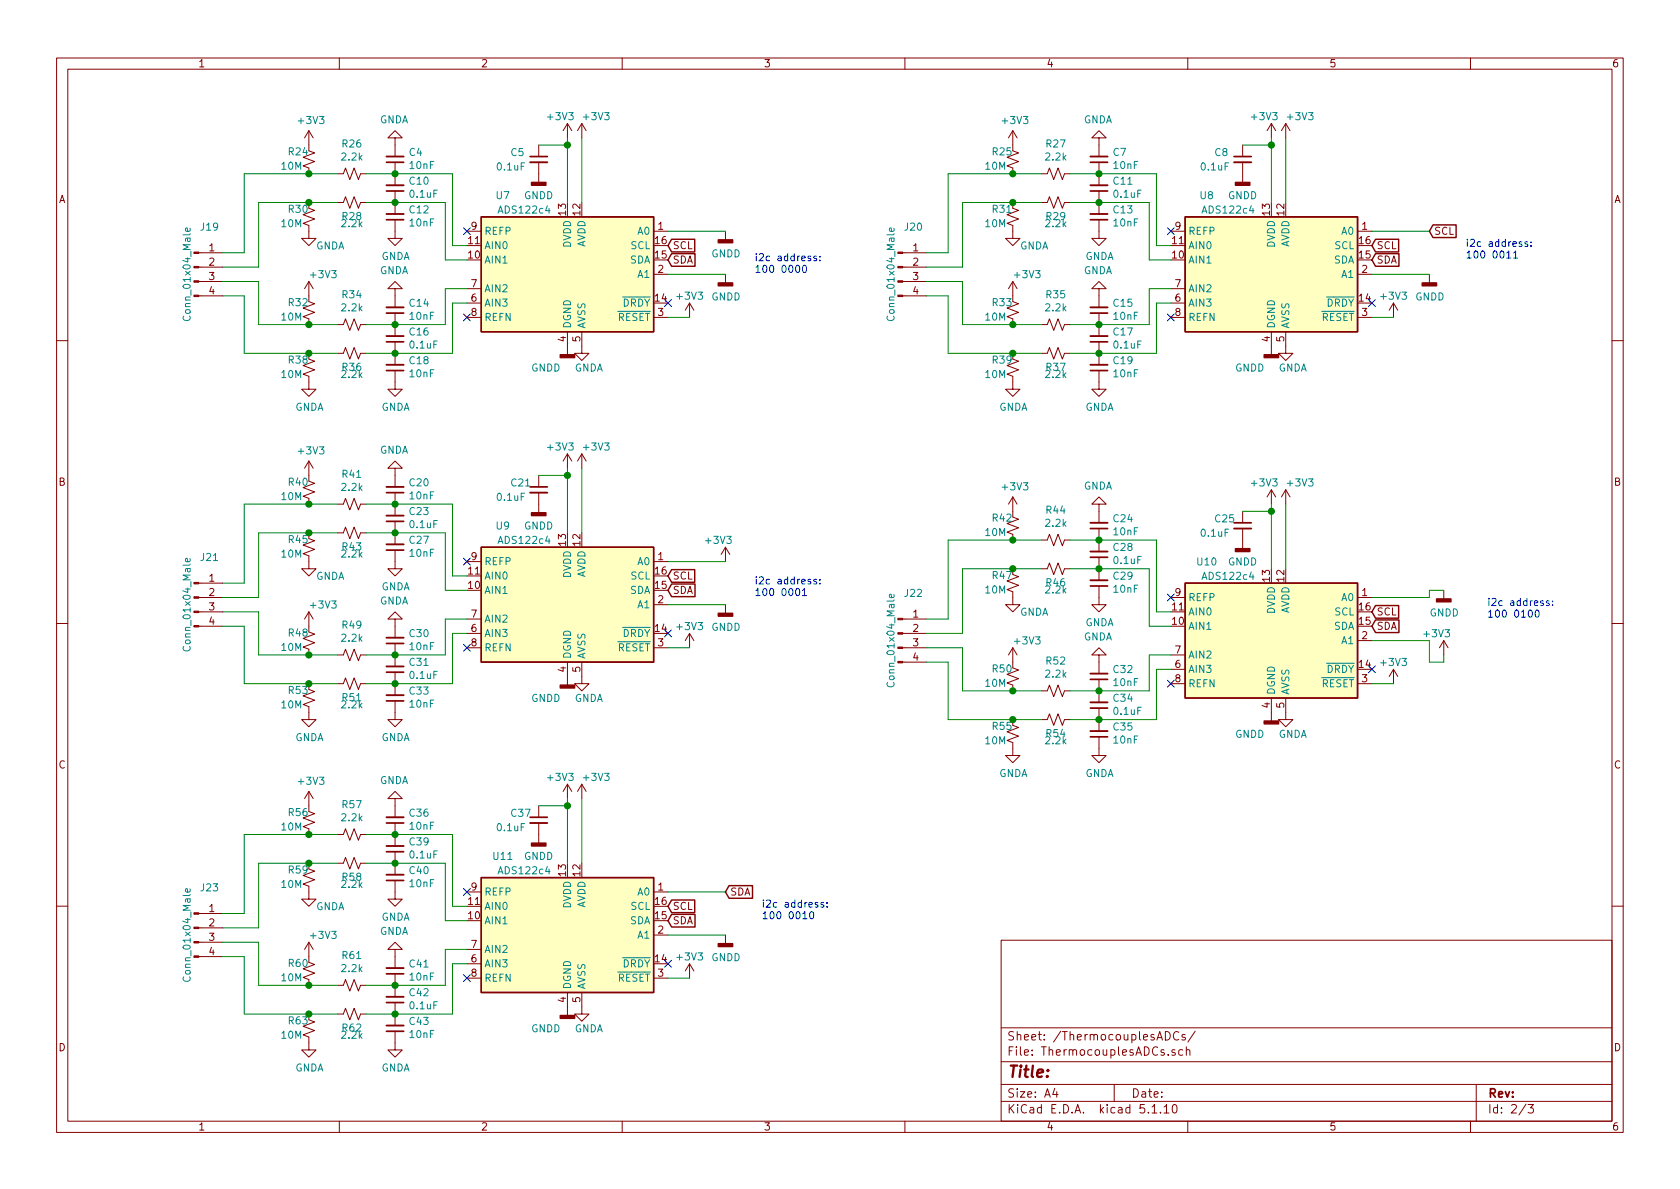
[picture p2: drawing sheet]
<svg xmlns="http://www.w3.org/2000/svg" width="297mm" height="210mm" viewBox="0 0 297 210" stroke-linecap="round" stroke-linejoin="round" font-family="sans-serif">
<g fill="none" stroke="#840000" stroke-width=".18">
<path d="M10 10.3h277v189.9h-277zM12 12.2h273v186.1h-273zM60 10.3v1.9M110 10.3v1.9M160 10.3v1.9M210 10.3v1.9M260 10.3v1.9M54.6 26.7l1 .3-2 .8 2 .8-2 .7 1 .4v1M54.6 36.8l1 .4-2 .8 2 .7-2 .8 1 .4v2.3h1.3l-1.3 1.2-1.3-1.2h1.3M54.6 23.1v2.5M54.6 23.1l-.8 1.3M54.6 23.1l.8 1.3"/>
<path d="M59.7 35.8h1l.4-1 .7 2 .8-2 .8 2 .4-1h1M59.7 30.7h1l.4-1 .7 2 .8-2 .8 2 .4-1h1M69.8 38.9v3.3h1.3l-1.3 1.2-1.2-1.2h1.2M69.8 24.4h1.3l-1.3-1.3-1.2 1.3h1.2v3.3M69.8 28.7v4.1M69.8 33.8v4M95.2 25.6v2.1M95.2 28.7v3.6M100.3 21.8v2.6M100.3 21.8l-.7 1.3M100.3 21.8l.8 1.3M102.9 21.8v2.6"/>
<path d="M102.9 21.8l-.8 1.3M102.9 21.8l.7 1.3M179.1 35.8v1l1 .4-2 .8 2 .7-2 .8 1 .4v2.3h1.2l-1.2 1.2-1.3-1.2h1.3M179.1 26.7l1 .3-2 .8 2 .8-2 .7 1 .4v1M179.1 23.1v2.5M179.1 23.1l-.8 1.3M179.1 23.1l.7 1.3M184.1 30.7h1.1l.3-1 .8 2 .8-2 .7 2 .4-1h1M184.1 35.8h1.1l.3-1 .8 2 .8-2 .7 2 .4-1h1M194.3 24.4h1.3l-1.3-1.3-1.3 1.3h1.3v3.3M194.3 38.9v3.3h1.3l-1.3 1.2-1.3-1.2h1.3M194.3 28.7v4.1"/>
<path d="M194.3 33.8v4M219.7 25.6v2.1M219.7 28.7v3.6M224.8 21.8v2.6M224.8 21.8l-.8 1.3M224.8 21.8l.8 1.3M227.3 21.8l-.7 1.3M227.3 21.8v2.6M227.3 21.8l.8 1.3M35.2 52.3h4.2M35.2 49.8h4.2M35.2 47.2h4.2"/>
<path d="M35.2 44.7h4.2M54.6 53.3l1 .4-2 .8 2 .7-2 .8 1 .4v1M54.6 49.8v2.5M54.6 49.8l-.8 1.2M54.6 49.8l.8 1.2M59.7 57.4h1l.4-1 .7 2 .8-2 .8 2 .4-1h1M69.8 51h1.3l-1.3-1.2-1.2 1.2h1.2v3.4M69.8 55.4v4M82.5 40.9h2.6M82.5 56.1h2.6M82.5 53.6h2.6M82.5 51h2.6"/>
<path d="M100.3 58.7v4M102.9 58.7v3.8h1.2l-1.2 1.2-1.3-1.2h1.3M115.6 40.9h2.5M115.6 48.5h2.5M115.6 56.1h2.5M121.9 53.6v2.5M121.9 53.6l-.7 1.3M121.9 53.6l.8 1.3M128.3 40.9v1.5M128.3 48.5v1.5M159.6 52.3h4.2M159.6 49.8h4.2"/>
<path d="M159.6 47.2h4.2M159.6 44.7h4.2M179.1 53.3l1 .4-2 .8 2 .7-2 .8 1 .4v1M179.1 49.8v2.5M179.1 49.8l-.8 1.2M179.1 49.8l.7 1.2M184.1 57.4h1.1l.3-1 .8 2 .8-2 .7 2 .4-1h1M194.3 51h1.3l-1.3-1.2-1.3 1.2h1.3v3.4M194.3 55.4v4M207 40.9h2.5M207 56.1h2.5M207 53.6h2.5"/>
<path d="M207 51h2.5M224.8 58.7v4M227.3 58.7v3.8h1.3l-1.3 1.2-1.2-1.2h1.2M240 40.9h2.6M240 48.5h2.6M240 56.1h2.6M246.4 53.6v2.5M246.4 53.6l-.8 1.3M246.4 53.6l.7 1.3M252.7 48.5v1.5M10 60.2h2M54.6 63.5l1 .4-2 .7 2 .8-2 .8 1 .3v2.3h1.3l-1.3 1.3-1.3-1.3h1.3"/>
<path d="M59.7 62.5h1l.4-1 .7 2 .8-2 .8 2 .4-1h1M69.8 65.5v3.3h1.3l-1.3 1.3-1.2-1.3h1.2M69.8 60.4v4.1M179.1 63.5l1 .4-2 .7 2 .8-2 .8 1 .3v2.3h1.2l-1.2 1.3-1.3-1.3h1.3M184.1 62.5h1.1l.3-1 .8 2 .8-2 .7 2 .4-1h1M194.3 65.5v3.3h1.3l-1.3 1.3-1.3-1.3h1.3M194.3 60.4v4.1M285 60.2h2M54.6 95.2l1 .4-2 .8 2 .7-2 .8 1 .4v2.3h1.3l-1.3 1.2-1.3-1.2h1.3M54.6 85.1l1 .4-2 .7 2 .8-2 .8 1 .3v1M54.6 81.5v2.6M54.6 81.5l-.8 1.3"/>
<path d="M54.6 81.5l.8 1.3M59.7 89.1h1l.4-1 .7 2.1 .8-2.1 .8 2.1 .4-1.1h1M59.7 94.2h1l.4-1 .7 2 .8-2 .8 2 .4-1h1M69.8 97.3v3.3h1.3l-1.3 1.2-1.2-1.2h1.2M69.8 82.8h1.3l-1.3-1.3-1.2 1.3h1.2v3.3M69.8 87.1v4.1M69.8 92.2v4.1M82.5 99.3h2.6M95.2 84.1v2M95.2 87.1v3.6M100.3 80.3v2.5M100.3 80.3l-.7 1.2"/>
<path d="M100.3 80.3l.8 1.2M102.9 80.3l-.8 1.2M102.9 80.3v2.5M102.9 80.3l.7 1.2M115.6 99.3h2.5M128.3 96.8v2.5M128.3 96.8l-.8 1.2M128.3 96.8l.7 1.2M179.1 91.4l1 .4-2 .8 2 .7-2 .8 1 .4v1M179.1 87.9v2.5M179.1 87.9l-.8 1.2M179.1 87.9l.7 1.2"/>
<path d="M184.1 95.5h1.1l.3-1 .8 2 .8-2 .7 2 .4-1h1M194.3 89.1h1.3l-1.3-1.2-1.3 1.2h1.3v3.4M194.3 93.5v4M194.3 98.5v4.1M219.7 90.4v2.1M219.7 93.5v3.5M224.8 86.6v2.5M224.8 86.6l-.8 1.3M224.8 86.6l.8 1.3M227.3 86.6v2.5M227.3 86.6l-.7 1.3M227.3 86.6l.8 1.3"/>
<path d="M10 110.3h2M35.2 110.7h4.2M35.2 108.2h4.2M35.2 105.7h4.2M35.2 103.1h4.2M54.6 111.8l1 .3-2 .8 2 .8-2 .7 1 .4v1M54.6 108.2v2.5M54.6 108.2l-.8 1.3M54.6 108.2l.8 1.3M59.7 115.8h1l.4-1 .7 2 .8-2 .8 2 .4-1h1M69.8 109.5h1.3l-1.3-1.3-1.2 1.3h1.2v3.3M69.8 113.8v4.1"/>
<path d="M69.8 118.9v4M82.5 114.5h2.6M82.5 112h2.6M82.5 109.5h2.6M100.3 117.1v4.1M102.9 117.1v3.8h1.2l-1.2 1.3-1.3-1.3h1.3M115.6 106.9h2.5M115.6 114.5h2.5M121.9 112v2.5M121.9 112l-.7 1.3M121.9 112l.8 1.3M128.3 106.9v1.6"/>
<path d="M159.6 114.5h4.2M159.6 112h4.2M159.6 109.5h4.2M159.6 117.1h4.2M179.1 101.6l1 .4-2 .7 2 .8-2 .8 1 .3v2.3h1.2l-1.2 1.3-1.3-1.3h1.3M179.1 118.1l1 .4-2 .7 2 .8-2 .8 1 .4v1M179.1 114.5v2.6M179.1 114.5l-.8 1.3M179.1 114.5l.7 1.3M184.1 100.6h1.1l.3-1 .8 2 .8-2 .7 2 .4-1h1M194.3 103.6v3.3h1.3l-1.3 1.3-1.3-1.3h1.3M194.3 115.8h1.3l-1.3-1.3-1.3 1.3h1.3v3.3"/>
<path d="M207 105.7h2.5M207 115.8h2.5M207 118.4h2.5M240 105.7h2.6M240 113.3h2.6M246.4 118.4l-.8 1.2M246.4 118.4v2.5M246.4 118.4l.7 1.2M255.3 104.4v1.5M255.3 113.3v2.5M255.3 113.3l-.8 1.2M255.3 113.3l.7 1.2"/>
<path d="M285 110.3h2M54.6 121.9l1 .4-2 .8 2 .7-2 .8 1 .4v2.2h1.3l-1.3 1.3-1.3-1.3h1.3M54.6 139.9v2.6M54.6 139.9l-.8 1.3M54.6 139.9l.8 1.3M59.7 120.9h1l.4-1 .7 2 .8-2 .8 2 .4-1h1M69.8 123.9v3.3h1.3l-1.3 1.3-1.2-1.3h1.2M100.3 138.7v2.5M100.3 138.7l-.7 1.2M100.3 138.7l.8 1.2M102.9 138.7v2.5M102.9 138.7l-.8 1.2"/>
<path d="M102.9 138.7l.7 1.2M179.1 128.3l1 .3-2 .8 2 .8-2 .7 1 .4v2.3h1.2l-1.2 1.3-1.3-1.3h1.3M184.1 127.2h1.1l.3-1 .8 2.1 .8-2.1 .7 2.1 .4-1.1h1M184.1 122.2h1.1l.3-1 .8 2 .8-2 .7 2 .4-1h1M194.3 130.3v3.3h1.3l-1.3 1.3-1.3-1.3h1.3M194.3 120.1v4.1M194.3 125.2v4.1M207 120.9h2.5M224.8 123.4v4.1M227.3 123.4v3.8h1.3l-1.3 1.3-1.2-1.3h1.2M240 120.9h2.6M54.6 143.5l1 .4-2 .7 2 .8-2 .8 1 .4v1"/>
<path d="M54.6 153.7l1 .3-2 .8 2 .8-2 .7 1 .4v2.3h1.3l-1.3 1.3-1.3-1.3h1.3M59.7 152.6h1l.4-1 .7 2.1 .8-2.1 .8 2.1 .4-1.1h1M59.7 147.6h1l.4-1 .7 2 .8-2 .8 2 .4-1h1M69.8 155.7v3.3h1.3l-1.3 1.3-1.2-1.3h1.2M69.8 141.2h1.3l-1.3-1.3-1.2 1.3h1.2v3.3M69.8 145.5v4.1M69.8 150.6v4.1M82.5 157.7h2.6M95.2 142.5v2M95.2 145.5v3.6M115.6 157.7h2.5M10 160.2h2"/>
<path d="M35.2 169.2h4.2M35.2 166.6h4.2M35.2 164.1h4.2M35.2 161.5h4.2M54.6 170.2l1 .4-2 .7 2 .8-2 .7 1 .4v1M54.6 166.6v2.6M54.6 166.6l-.8 1.3M54.6 166.6l.8 1.3M59.7 179.3h1l.4-1 .7 2 .8-2 .8 2 .4-1h1M59.7 174.2h1l.4-1 .7 2.1 .8-2.1 .8 2.1 .4-1.1h1M69.8 167.9h1.3l-1.3-1.3-1.2 1.3h1.2v3.3M69.8 172.2v4.1"/>
<path d="M69.8 177.3v4.1M82.5 173h2.6M82.5 170.4h2.6M82.5 167.9h2.6M100.3 175.5v4.1M102.9 175.5v3.8h1.2l-1.2 1.3-1.3-1.3h1.3M115.6 165.3h2.5M115.6 173h2.5M121.9 170.4l-.7 1.3M121.9 170.4v2.6M121.9 170.4l.8 1.3M128.3 165.3v1.6"/>
<path d="M177 166.3h108v32h-108zM285 160.2h2M54.6 180.3l1 .4-2 .8 2 .7-2 .8 1 .4v2.3h1.3l-1.3 1.2-1.3-1.2h1.3M60 198.3v1.9M69.8 182.4v3.3h1.3l-1.3 1.2-1.2-1.2h1.2M110 198.3v1.9M160 198.3v1.9M177 194.8h108M177 191.8h108M177 187.8h108M177 181.8h108M186.5 192.5l-.4 1h1"/>
<path d="M186.8 193v1M197 191.8v3M203.7 195.8l.4-.5v1.5M203.7 196.8h.8M205.2 196.7v.1M205.8 195.8l.4-.5v1.5M205.8 196.8h.9M206 182.4a.76 .76 0 0 1 .9 .8 .76 .76 0 0 1-.9 .7zM207.5 195.4l.2-.1a.94 .94 0 0 1 0 1.5h-.1a1 1 0 0 1-.1-1.4zM207.7 185.7l-.3-.1-.2 .2 .1 .2 .4 .2v.3h-.5M208.4 182.6a.7 .7 0 0 0-.9 .2 .7 .7 0 0 0 .1 .9 .55 .55 0 0 0 .8 .1M209.1 185.7l-.4-.1-.3 .3 .1 .6 .2 .1 .4-.1"/>
<path d="M209.5 183l-.3-.1-.2 .2v.3l.5 .1v.3h-.5M209.8 185.7l.2-.1 .3 .1 .1 .9M209.8 185.1v1.5M210 198.3v1.9M211.3 182.3l-1.3 2M260 198.3v1.9M261 191.8v6.5M269.8 195.2l-1.2 2M270.2 195.3h.9l-.5 .6 .4 .1v.7l-.2 .1-.6-.1"/>
</g>
<g fill="#840000" stroke="#840000" stroke-width=".18">
<path d="M34.3 110.6h.9v.3h-.9z"/>
<path d="M34.3 108.1h.9v.2h-.9z"/>
<path d="M34.3 105.5h.9v.3h-.9z"/>
<path d="M34.3 103h.9v.2h-.9z"/>
<path d="M158.7 52.2h.9v.2h-.9z"/>
<path d="M158.7 49.7h.9v.2h-.9z"/>
<path d="M158.7 47.1h.9v.3h-.9z"/>
<path d="M158.7 44.6h.9v.2h-.9z"/>
<path d="M34.3 169h.9v.3h-.9z"/>
<path d="M34.3 166.5h.9v.2h-.9z"/>
<path d="M34.3 164h.9v.2h-.9z"/>
<path d="M34.3 161.4h.9v.3h-.9z"/>
<path d="M158.7 117h.9v.2h-.9z"/>
<path d="M158.7 114.4h.9v.3h-.9z"/>
<path d="M158.7 111.9h.9v.2h-.9z"/>
<path d="M158.7 109.3h.9v.3h-.9z"/>
<path d="M34.3 52.2h.9v.2h-.9z"/>
<path d="M34.3 49.7h.9v.2h-.9z"/>
<path d="M34.3 47.1h.9v.3h-.9z"/>
<path d="M34.3 44.6h.9v.2h-.9z"/>
</g>
<path d="M33.6 40.4v.3l-.1 .2-.7-.1v-.4l.3-.1 .1 .6M158 40.4l.1 .3-.2 .2-.6-.1v-.4l.3-.1 .1 .6M33.6 98.8v.4l-.1 .1h-.7v-.5l.3-.1 .1 .6M158 105.1l.1 .4-.2 .2-.6-.1v-.5h.3l.1 .6M33.6 157.2v.4l-.1 .2-.7-.1v-.5l.3-.1 .1 .7" fill="none" stroke="#008484" stroke-width=".18"/>
<g fill="none" stroke="#840000" stroke-width=".33">
<path d="M68.3 27.7h3.1M68.3 37.8h3.1M68.3 32.8h3.1M93.7 28.7h3.1M192.8 27.7h3M192.8 37.8h3M192.8 32.8h3M218.2 28.7h3M68.3 54.4h3.1M68.3 59.4h3.1M192.8 54.4h3M192.8 59.4h3"/>
<path d="M68.3 64.5h3.1M192.8 64.5h3M68.3 96.3h3.1M68.3 86.1h3.1M68.3 91.2h3.1M93.7 87.1h3.1M192.8 92.5h3M192.8 97.5h3M218.2 93.5h3M68.3 117.9h3.1M68.3 112.8h3.1M192.8 119.1h3"/>
<path d="M192.8 102.6h3M68.3 122.9h3.1M192.8 129.3h3M192.8 124.2h3M68.3 149.6h3.1M68.3 144.5h3.1M68.3 154.7h3.1M93.7 145.5h3.1M68.3 176.3h3.1M68.3 171.2h3.1M68.3 181.4h3.1"/>
</g>
<g fill="none" stroke="#840000" stroke-width=".3">
<path d="M68.3 28.7h3.1M68.3 38.9h3.1M68.3 33.8h3.1M93.7 27.7h3.1M192.8 28.7h3M192.8 38.9h3M192.8 33.8h3M218.2 27.7h3M68.3 55.4h3.1M192.8 55.4h3M68.3 65.5h3.1M68.3 60.4h3.1"/>
<path d="M192.8 65.5h3M192.8 60.4h3M68.3 97.3h3.1M68.3 87.1h3.1M68.3 92.2h3.1M93.7 86.1h3.1M192.8 93.5h3M192.8 98.5h3M218.2 92.5h3M68.3 118.9h3.1M68.3 113.8h3.1M192.8 103.6h3"/>
<path d="M68.3 123.9h3.1M192.8 130.3h3M192.8 120.1h3M192.8 125.2h3M68.3 150.6h3.1M68.3 145.5h3.1M68.3 155.7h3.1M93.7 144.5h3.1M68.3 177.3h3.1M68.3 172.2h3.1M68.3 182.4h3.1"/>
</g>
<g fill="#840000" stroke="#840000" stroke-width=".25">
<path d="M254 105.9h2.5v.5h-2.5z"/>
<path d="M223.5 62.7h2.6v.5h-2.6z"/>
<path d="M218.4 32.3h2.6v.5h-2.6z"/>
<path d="M94 90.7h2.5v.5h-2.5z"/>
<path d="M99.1 121.2h2.5v.5h-2.5z"/>
<path d="M127 166.9h2.5v.5h-2.5z"/>
<path d="M251.5 50h2.5v.5h-2.5z"/>
<path d="M99.1 179.6h2.5v.5h-2.5z"/>
<path d="M94 149.1h2.5v.5h-2.5z"/>
<path d="M223.5 127.5h2.6v.5h-2.6z"/>
<path d="M218.4 97h2.6v.5h-2.6z"/>
<path d="M127 50h2.5v.5h-2.5z"/>
<path d="M127 42.4h2.5v.5h-2.5z"/>
<path d="M94 32.3h2.5v.5h-2.5z"/>
<path d="M99.1 62.7h2.5v.5h-2.5z"/>
<path d="M127 108.5h2.5v.5h-2.5z"/>
</g>
<g fill="#ffffc2" stroke="#ffffc2" stroke-width=".18">
<path d="M85.1 96.8h30.5v20.3h-30.5z"/>
<path d="M85.1 155.2h30.5v20.3h-30.5z"/>
<path d="M209.5 103.1h30.5v20.3h-30.5z"/>
<path d="M209.5 38.3h30.5v20.4h-30.5z"/>
<path d="M85.1 38.3h30.5v20.4h-30.5z"/>
</g>
<g fill="none" stroke="#840000" stroke-width=".25">
<path d="M85.1 38.3h30.5v20.4h-30.5zM209.5 38.3h30.5v20.4h-30.5zM253.4 39.8h4.1v2.2h-4.1l-.7-1.1zM118.7 44.9h4.2v2.2h-4.2l-.6-1.1zM118.7 42.3h4.1v2.2h-4.1l-.6-1.1zM243.2 44.9h4.1v2.2h-4.1l-.6-1.1zM243.2 42.3h4.1v2.2h-4.1l-.6-1.1zM85.1 96.8h30.5v20.3h-30.5zM118.7 100.7h4.1v2.3h-4.1l-.6-1.2zM118.7 103.3h4.2v2.2h-4.2l-.6-1.1zM209.5 103.1h30.5v20.3h-30.5zM243.2 109.6h4.1v2.3h-4.1l-.6-1.2z"/>
<path d="M243.2 107.1h4.1v2.2h-4.1l-.6-1.1zM85.1 155.2h30.5v20.3h-30.5zM118.7 159.2h4.1v2.2h-4.1l-.6-1.1zM128.9 156.6h4.1v2.2h-4.1l-.6-1.1zM118.7 161.7h4.2v2.2h-4.2l-.6-1.1z"/>
</g>
<g fill="none" stroke="#008400" stroke-width=".18">
<path d="M59.7 35.8h-14v11.4h-6.3M59.7 30.7h-16.5v14h-3.8M64.8 35.8h13.9v10.2h3.8M64.8 30.7h15.2v12.7h2.5M95.2 25.6h5.1M100.3 24.4v11.4M102.9 24.4v11.4M184.1 35.8h-13.9v11.4h-6.4M184.1 30.7h-16.5v14h-3.8M189.2 35.8h14v10.2h3.8M189.2 30.7h15.3v12.7h2.5M219.7 25.6h5.1"/>
<path d="M224.8 24.4v11.4M227.3 24.4v11.4M39.4 52.3h3.8v10.2h16.5M39.4 49.8h6.3v7.6h14M82.5 53.6h-2.5v8.9h-15.2M82.5 51h-3.8v6.4h-13.9M118.1 48.5h10.2M118.1 56.1h3.8M118.1 40.9h10.2M163.8 52.3h3.8v10.2h16.5M163.8 49.8h6.4v7.6h13.9M207 53.6h-2.5v8.9h-15.3"/>
<path d="M207 51h-3.8v6.4h-14M242.6 48.5h10.1M242.6 56.1h3.8M242.6 40.9h10.1M59.7 94.2h-14v11.5h-6.3M59.7 89.1h-16.5v14h-3.8M64.8 94.2h13.9v10.2h3.8M64.8 89.1h15.2v12.7h2.5M95.2 84.1h5.1M100.3 82.8v11.4M102.9 82.8v11.4M118.1 99.3h10.2"/>
<path d="M184.1 95.5h-16.5v14h-3.8M189.2 95.5h15.3v12.7h2.5M219.7 90.4h5.1M224.8 89.1v11.5M227.3 89.1v11.5M39.4 108.2h6.3v7.6h14M39.4 110.7h3.8v10.2h16.5M82.5 109.5h-3.8v6.3h-13.9M82.5 112h-2.5v8.9h-15.2M118.1 114.5h3.8M118.1 106.9h10.2M163.8 117.1h3.8v10.1h16.5"/>
<path d="M163.8 114.5h6.4v7.7h13.9M184.1 100.6h-13.9v11.4h-6.4M189.2 100.6h14v10.1h3.8M207 115.8h-3.8v6.4h-14M207 118.4h-2.5v8.8h-15.3M242.6 113.3h10.1v3.8h2.6v-1.3M255.3 104.4h-2.6v1.3h-10.1M242.6 120.9h3.8M59.7 147.6h-16.5v13.9h-3.8M59.7 152.6h-14v11.5h-6.3M64.8 147.6h15.2v12.7h2.5M64.8 152.6h13.9v10.2h3.8"/>
<path d="M95.2 142.5h5.1M100.3 141.2v11.4M102.9 141.2v11.4M118.1 157.7h10.2M39.4 169.2h3.8v10.1h16.5M39.4 166.6h6.3v7.6h14M82.5 170.4h-2.5v8.9h-15.2M82.5 167.9h-3.8v6.3h-13.9M118.1 165.3h10.2M118.1 173h3.8"/>
</g>
<g fill="none" stroke="#0000c2" stroke-width=".18">
<path d="M140.8 47l.2-.1a.67 .67 0 0 1 .4 .6 .67 .67 0 0 1-.4 .7l-.3-.5zM142 47l.2-.1a.69 .69 0 0 1 .4 .6 .69 .69 0 0 1-.4 .7l-.3-.3v-.2zM143.3 45.3h-.3l-.2 .2 .1 .1 .4 .2v.3h-.5M144.3 45.3h-.2l-.2 .2v.1l.4 .2v.3h-.4M145 46v.1M145 45.3v.2M266.4 44.7l.4-.3v1.2M266.4 45.6h.7M267.6 44.7l.4-.3v1.2M267.6 45.6h.7M269.1 42.8l-.3-.1-.2 .2v.2l.5 .1v.3h-.5M270.1 42.8l-.3-.1-.2 .2 .1 .2 .4 .1v.3h-.5"/>
<path d="M270.7 43.5v.1M270.7 42.8v.1M140.8 104.2l.2-.1a.67 .67 0 0 1 .4 .6 .67 .67 0 0 1-.4 .6l-.3-.5zM141.9 104.4l.3-.3v1.2M141.9 105.3h.7M143.3 102.5l-.3-.1-.2 .2 .1 .2 .4 .1v.3h-.5M144.3 102.5l-.2-.1-.2 .2v.2l.4 .1v.3h-.4M145 103.1v.2M145 102.5v.1M270.4 107.9h.1a.67 .67 0 0 1 .5 .6 .67 .67 0 0 1-.5 .6 .83 .83 0 0 1-.1-1.2zM271.6 108l.1-.1a.69 .69 0 0 1 .5 .6 .69 .69 0 0 1-.5 .6l-.2-.2-.1-.2zM272.9 106.3l-.3-.1-.2 .2v.2l.5 .1v.3h-.5"/>
<path d="M273.9 106.3l-.3-.1-.2 .2 .1 .2 .4 .1v.3h-.5M274.5 107v.1M274.5 106.3v.1M144.6 159.6h-.3l-.2 .2 .1 .1 .4 .2v.3h-.5M145.6 159.6h-.3l-.2 .2 .1 .1 .4 .2v.3h-.5M146.2 159.6v.2M141.9 162.5h.8M143.3 161.3l.2-.1a.69 .69 0 0 1 .4 .6 .69 .69 0 0 1-.4 .7l-.3-.3v-.2zM146.2 160.3v.1"/>
</g>
<g fill="#008400" stroke="#008400" stroke-width=".25">
<circle cx="54.6" cy="147.6" r=".51"/>
<circle cx="54.6" cy="94.2" r=".51"/>
<circle cx="54.6" cy="62.5" r=".51"/>
<circle cx="69.9" cy="30.7" r=".51"/>
<circle cx="100.3" cy="142.5" r=".51"/>
<circle cx="194.3" cy="30.7" r=".51"/>
<circle cx="54.6" cy="89.1" r=".51"/>
<circle cx="54.6" cy="35.8" r=".51"/>
<circle cx="54.6" cy="57.4" r=".51"/>
<circle cx="224.8" cy="90.4" r=".51"/>
<circle cx="179.1" cy="30.7" r=".51"/>
<circle cx="69.9" cy="35.8" r=".51"/>
<circle cx="100.3" cy="84.1" r=".51"/>
<circle cx="224.8" cy="25.6" r=".51"/>
<circle cx="69.9" cy="57.4" r=".51"/>
<circle cx="54.6" cy="30.7" r=".51"/>
<circle cx="69.9" cy="62.5" r=".51"/>
<circle cx="69.9" cy="89.1" r=".51"/>
<circle cx="100.3" cy="25.6" r=".51"/>
<circle cx="194.3" cy="57.4" r=".51"/>
<circle cx="179.1" cy="62.5" r=".51"/>
<circle cx="194.3" cy="35.8" r=".51"/>
<circle cx="194.3" cy="127.2" r=".51"/>
<circle cx="194.3" cy="122.2" r=".51"/>
<circle cx="69.9" cy="179.3" r=".51"/>
<circle cx="179.1" cy="57.4" r=".51"/>
<circle cx="194.3" cy="62.5" r=".51"/>
<circle cx="69.9" cy="174.2" r=".51"/>
<circle cx="69.9" cy="94.2" r=".51"/>
<circle cx="69.9" cy="147.6" r=".51"/>
<circle cx="69.9" cy="115.8" r=".51"/>
<circle cx="69.9" cy="152.6" r=".51"/>
<circle cx="69.9" cy="120.9" r=".51"/>
<circle cx="194.3" cy="100.6" r=".51"/>
<circle cx="179.1" cy="127.2" r=".51"/>
<circle cx="194.3" cy="95.5" r=".51"/>
<circle cx="54.6" cy="152.6" r=".51"/>
<circle cx="179.1" cy="35.8" r=".51"/>
<circle cx="179.1" cy="95.5" r=".51"/>
<circle cx="54.6" cy="179.3" r=".51"/>
<circle cx="179.1" cy="100.6" r=".51"/>
<circle cx="54.6" cy="120.9" r=".51"/>
<circle cx="54.6" cy="174.2" r=".51"/>
<circle cx="54.6" cy="115.8" r=".51"/>
<circle cx="179.1" cy="122.2" r=".51"/>
</g>
<g fill="none" stroke="#000084" stroke-width=".18">
<path d="M81.9 55.5l1.3 1.2M81.9 40.3l1.3 1.2M83.2 55.5l-1.3 1.2M83.2 40.3l-1.3 1.2M117.5 53l1.2 1.2M118.7 53l-1.2 1.2M206.4 40.3l1.2 1.2M206.4 55.5l1.2 1.2M207.6 40.3l-1.2 1.2M207.6 55.5l-1.2 1.2M242 53l1.2 1.2M243.2 53l-1.2 1.2"/>
<path d="M81.9 98.7l1.3 1.2M83.2 98.7l-1.3 1.2M81.9 113.9l1.3 1.3M83.2 113.9l-1.3 1.3M117.5 111.4l1.2 1.2M118.7 111.4l-1.2 1.2M206.4 105l1.2 1.3M207.6 105l-1.2 1.3M242 117.7l1.2 1.3M243.2 117.7l-1.2 1.3M206.4 120.3l1.2 1.2M207.6 120.3l-1.2 1.2"/>
<path d="M81.9 157.1l1.3 1.2M83.2 157.1l-1.3 1.2M81.9 172.4l1.3 1.2M83.2 172.4l-1.3 1.2M117.5 169.8l1.2 1.2M118.7 169.8l-1.2 1.2"/>
</g>
<text font-size="2.8" fill="#840000" x="178" y="190.5">Title:</text>
<g font-size="2.1" fill="#840000">
<text x="178" y="184">Sheet: /ThermocouplesADCs/</text>
<text x="178" y="186.7">File: ThermocouplesADCs.sch</text>
<text x="178" y="196.9">KiCad E.D.A. kicad 5.1.10</text>
<text x="178" y="194.1">Size: A4</text>
<text x="200" y="194.1">Date:</text>
<text x="263" y="194.1">Rev:</text>
<text x="263" y="196.9">Id: 2/3</text>
</g>
<g font-size="1.8" fill="#840000">
<text x="35" y="11.9">1</text>
<text x="85" y="11.9">2</text>
<text x="135" y="11.9">3</text>
<text x="185" y="11.9">4</text>
<text x="235" y="11.9">5</text>
<text x="285" y="11.9">6</text>
<text x="10.4" y="35.9">A</text>
<text x="285.4" y="35.9">A</text>
<text x="83.3" y="40.6">9</text>
<text x="100.1" y="38" transform="rotate(-90 100.1 38)">13</text>
<text x="102.6" y="38" transform="rotate(-90 102.6 38)">12</text>
<text x="116.4" y="40.6">1</text>
<text x="207.8" y="40.6">9</text>
<text x="224.5" y="38" transform="rotate(-90 224.5 38)">13</text>
<text x="227.1" y="38" transform="rotate(-90 227.1 38)">12</text>
<text x="240.8" y="40.6">1</text>
<text x="253.5" y="41.5">SCL</text>
<text x="37" y="44.4">1</text>
<text x="37" y="47">2</text>
<text x="82.9" y="45.7">10</text>
<text x="82.9" y="43.2">11</text>
<text x="115.9" y="45.7">15</text>
<text x="115.9" y="43.2">16</text>
<text x="118.9" y="46.6">SDA</text>
<text x="118.9" y="44.1">SCL</text>
<text x="161.4" y="44.4">1</text>
<text x="161.4" y="47">2</text>
<text x="207.3" y="45.7">10</text>
<text x="207.3" y="43.2">11</text>
<text x="240.3" y="45.7">15</text>
<text x="240.3" y="43.2">16</text>
<text x="243.4" y="46.6">SDA</text>
<text x="243.4" y="44.1">SCL</text>
<text x="37" y="49.5">3</text>
<text x="37" y="52.1">4</text>
<text x="83.3" y="53.3">6</text>
<text x="83.3" y="50.8">7</text>
<text x="115.9" y="53.3">14</text>
<text x="116.4" y="48.3">2</text>
<text x="161.4" y="49.5">3</text>
<text x="161.4" y="52.1">4</text>
<text x="207.8" y="53.3">6</text>
<text x="207.8" y="50.8">7</text>
<text x="240.3" y="53.3">14</text>
<text x="240.8" y="48.3">2</text>
<text x="83.3" y="55.9">8</text>
<text x="116.4" y="55.9">3</text>
<text x="207.8" y="55.9">8</text>
<text x="240.8" y="55.9">3</text>
<text x="100.1" y="60.4" transform="rotate(-90 100.1 60.4)">4</text>
<text x="102.6" y="60.4" transform="rotate(-90 102.6 60.4)">5</text>
<text x="224.5" y="60.4" transform="rotate(-90 224.5 60.4)">4</text>
<text x="227.1" y="60.4" transform="rotate(-90 227.1 60.4)">5</text>
<text x="10.4" y="85.9">B</text>
<text x="285.4" y="85.9">B</text>
<text x="82.9" y="101.6">11</text>
<text x="83.3" y="99.1">9</text>
<text x="100.1" y="96.5" transform="rotate(-90 100.1 96.5)">13</text>
<text x="102.6" y="96.5" transform="rotate(-90 102.6 96.5)">12</text>
<text x="115.9" y="101.6">16</text>
<text x="116.4" y="99.1">1</text>
<text x="37" y="102.9">1</text>
<text x="37" y="105.4">2</text>
<text x="37" y="107.9">3</text>
<text x="82.9" y="104.1">10</text>
<text x="115.9" y="104.1">15</text>
<text x="116.4" y="106.7">2</text>
<text x="118.9" y="102.5">SCL</text>
<text x="118.9" y="105">SDA</text>
<text x="207.3" y="107.9">11</text>
<text x="207.8" y="105.4">9</text>
<text x="224.5" y="102.8" transform="rotate(-90 224.5 102.8)">13</text>
<text x="227.1" y="102.8" transform="rotate(-90 227.1 102.8)">12</text>
<text x="240.3" y="107.9">16</text>
<text x="240.8" y="105.4">1</text>
<text x="37" y="110.5">4</text>
<text x="83.3" y="111.8">6</text>
<text x="83.3" y="109.2">7</text>
<text x="115.9" y="111.8">14</text>
<text x="161.4" y="109.2">1</text>
<text x="161.4" y="111.8">2</text>
<text x="207.3" y="110.5">10</text>
<text x="240.3" y="110.5">15</text>
<text x="240.8" y="113">2</text>
<text x="243.4" y="111.4">SDA</text>
<text x="243.4" y="108.8">SCL</text>
<text x="83.3" y="114.3">8</text>
<text x="100.1" y="118.8" transform="rotate(-90 100.1 118.8)">4</text>
<text x="102.6" y="118.8" transform="rotate(-90 102.6 118.8)">5</text>
<text x="116.4" y="114.3">3</text>
<text x="161.4" y="114.3">3</text>
<text x="161.4" y="116.8">4</text>
<text x="207.8" y="118.1">6</text>
<text x="207.8" y="115.6">7</text>
<text x="240.3" y="118.1">14</text>
<text x="207.8" y="120.6">8</text>
<text x="224.5" y="125.2" transform="rotate(-90 224.5 125.2)">4</text>
<text x="227.1" y="125.2" transform="rotate(-90 227.1 125.2)">5</text>
<text x="240.8" y="120.6">3</text>
<text x="10.4" y="135.9">C</text>
<text x="285.4" y="135.9">C</text>
<text x="100.1" y="154.9" transform="rotate(-90 100.1 154.9)">13</text>
<text x="102.6" y="154.9" transform="rotate(-90 102.6 154.9)">12</text>
<text x="37" y="161.3">1</text>
<text x="82.9" y="160">11</text>
<text x="83.3" y="157.5">9</text>
<text x="115.9" y="160">16</text>
<text x="116.4" y="157.5">1</text>
<text x="118.9" y="160.9">SCL</text>
<text x="129.1" y="158.4">SDA</text>
<text x="37" y="163.8">2</text>
<text x="37" y="166.4">3</text>
<text x="82.9" y="162.6">10</text>
<text x="83.3" y="167.6">7</text>
<text x="115.9" y="162.6">15</text>
<text x="116.4" y="165.1">2</text>
<text x="118.9" y="163.4">SDA</text>
<text x="37" y="168.9">4</text>
<text x="83.3" y="170.2">6</text>
<text x="83.3" y="172.7">8</text>
<text x="115.9" y="170.2">14</text>
<text x="116.4" y="172.7">3</text>
<text x="100.1" y="177.3" transform="rotate(-90 100.1 177.3)">4</text>
<text x="102.6" y="177.3" transform="rotate(-90 102.6 177.3)">5</text>
<text x="10.4" y="185.9">D</text>
<text x="285.4" y="185.9">D</text>
<text x="35" y="199.9">1</text>
<text x="85" y="199.9">2</text>
<text x="135" y="199.9">3</text>
<text x="185" y="199.9">4</text>
<text x="235" y="199.9">5</text>
<text x="285" y="199.9">6</text>
</g>
<g font-size="1.8" fill="#008484">
<text x="52.9" y="21.9">+3V3</text>
<text x="67.1" y="21.8">GNDA</text>
<text x="97" y="21.3">+3V3</text>
<text x="103.3" y="21.3">+3V3</text>
<text x="177.4" y="21.9">+3V3</text>
<text x="191.6" y="21.8">GNDA</text>
<text x="221.4" y="21.3">+3V3</text>
<text x="227.8" y="21.3">+3V3</text>
<text x="51.1" y="27.5">R24</text>
<text x="60.5" y="28.4">2.2k</text>
<text x="60.6" y="26.1">R26</text>
<text x="72.4" y="27.6">C4</text>
<text x="72.5" y="29.9">10nF</text>
<text x="90.4" y="27.6">C5</text>
<text x="175.5" y="27.5">R25</text>
<text x="185" y="28.4">2.2k</text>
<text x="185" y="26.1">R27</text>
<text x="196.8" y="27.6">C7</text>
<text x="197" y="29.9">10nF</text>
<text x="214.8" y="27.6">C8</text>
<text x="49.8" y="30">10M</text>
<text x="72.5" y="32.7">C10</text>
<text x="72.6" y="35">0.1uF</text>
<text x="87.8" y="35.2">U7</text>
<text x="88" y="30.1">0.1uF</text>
<text x="92.7" y="35.2">GNDD</text>
<text x="174.3" y="30">10M</text>
<text x="196.9" y="32.7">C11</text>
<text x="197" y="35">0.1uF</text>
<text x="212.2" y="35.2">U8</text>
<text x="212.5" y="30.1">0.1uF</text>
<text x="217.1" y="35.2">GNDD</text>
<text x="35.6" y="40.8">J19</text>
<text x="49.8" y="40.2">10M</text>
<text x="51.1" y="37.6">R30</text>
<text x="60.5" y="40.2">2.2k</text>
<text x="60.6" y="38.9">R28</text>
<text x="72.5" y="37.7">C12</text>
<text x="72.5" y="40.1">10nF</text>
<text x="85.6" y="41.5">REFP</text>
<text x="88.4" y="37.8">ADS122c4</text>
<text x="112.8" y="41.5">A0</text>
<text x="160" y="40.8">J20</text>
<text x="174.3" y="40.2">10M</text>
<text x="175.5" y="37.6">R31</text>
<text x="185" y="40.2">2.2k</text>
<text x="185" y="38.9">R29</text>
<text x="196.9" y="37.7">C13</text>
<text x="197" y="40.1">10nF</text>
<text x="210.1" y="41.5">REFP</text>
<text x="212.9" y="37.8">ADS122c4</text>
<text x="237.3" y="41.5">A0</text>
<text x="55.8" y="44.1">GNDA</text>
<text x="67.4" y="46">GNDA</text>
<text x="85.6" y="46.6">AIN1</text>
<text x="85.6" y="44.1">AIN0</text>
<text x="101" y="43.9" transform="rotate(-90 101 43.9)">DVDD</text>
<text x="103.5" y="43.9" transform="rotate(-90 103.5 43.9)">AVDD</text>
<text x="111.3" y="46.6">SDA</text>
<text x="111.5" y="44.1">SCL</text>
<text x="125.8" y="45.5">GNDD</text>
<text x="180.3" y="44.1">GNDA</text>
<text x="191.8" y="46">GNDA</text>
<text x="210.1" y="46.6">AIN1</text>
<text x="210.1" y="44.1">AIN0</text>
<text x="225.4" y="43.9" transform="rotate(-90 225.4 43.9)">DVDD</text>
<text x="228" y="43.9" transform="rotate(-90 228 43.9)">AVDD</text>
<text x="235.8" y="46.6">SDA</text>
<text x="236" y="44.1">SCL</text>
<text x="55.1" y="49.2">+3V3</text>
<text x="60.6" y="52.8">R34</text>
<text x="67.1" y="48.5">GNDA</text>
<text x="85.6" y="51.7">AIN2</text>
<text x="112.8" y="49.1">A1</text>
<text x="119.8" y="53">+3V3</text>
<text x="125.8" y="53.1">GNDD</text>
<text x="179.5" y="49.2">+3V3</text>
<text x="185" y="52.8">R35</text>
<text x="191.6" y="48.5">GNDA</text>
<text x="210.1" y="51.7">AIN2</text>
<text x="237.3" y="49.1">A1</text>
<text x="244.3" y="53">+3V3</text>
<text x="250.2" y="53.1">GNDD</text>
<text x="33.7" y="56.2" transform="rotate(-90 33.7 56.2)">Conn_01x04_Male</text>
<text x="49.8" y="56.7">10M</text>
<text x="51.1" y="54.1">R32</text>
<text x="60.5" y="55.1">2.2k</text>
<text x="72.5" y="54.2">C14</text>
<text x="72.5" y="59.3">C16</text>
<text x="72.5" y="56.6">10nF</text>
<text x="85.6" y="54.2">AIN3</text>
<text x="85.6" y="56.8">REFN</text>
<text x="101" y="58.2" transform="rotate(-90 101 58.2)">DGND</text>
<text x="103.5" y="58.2" transform="rotate(-90 103.5 58.2)">AVSS</text>
<text x="109.2" y="56.8">RESET</text>
<text x="110.1" y="54.2">DRDY</text>
<text x="158.2" y="56.2" transform="rotate(-90 158.2 56.2)">Conn_01x04_Male</text>
<text x="174.3" y="56.7">10M</text>
<text x="175.5" y="54.1">R33</text>
<text x="185" y="55.1">2.2k</text>
<text x="196.9" y="54.2">C15</text>
<text x="196.9" y="59.3">C17</text>
<text x="197" y="56.6">10nF</text>
<text x="210.1" y="54.2">AIN3</text>
<text x="210.1" y="56.8">REFN</text>
<text x="225.4" y="58.2" transform="rotate(-90 225.4 58.2)">DGND</text>
<text x="228" y="58.2" transform="rotate(-90 228 58.2)">AVSS</text>
<text x="233.6" y="56.8">RESET</text>
<text x="234.5" y="54.2">DRDY</text>
<text x="51.1" y="64.3">R38</text>
<text x="60.6" y="65.6">R36</text>
<text x="72.5" y="64.4">C18</text>
<text x="72.6" y="61.6">0.1uF</text>
<text x="93.9" y="65.7">GNDD</text>
<text x="101.5" y="65.7">GNDA</text>
<text x="175.5" y="64.3">R39</text>
<text x="185" y="65.6">R37</text>
<text x="196.9" y="64.4">C19</text>
<text x="197" y="61.6">0.1uF</text>
<text x="218.4" y="65.7">GNDD</text>
<text x="226" y="65.7">GNDA</text>
<text x="49.8" y="66.8">10M</text>
<text x="60.5" y="66.8">2.2k</text>
<text x="72.5" y="66.7">10nF</text>
<text x="174.3" y="66.8">10M</text>
<text x="185" y="66.8">2.2k</text>
<text x="197" y="66.7">10nF</text>
<text x="52.1" y="72.6">GNDA</text>
<text x="67.4" y="72.6">GNDA</text>
<text x="176.6" y="72.6">GNDA</text>
<text x="191.8" y="72.6">GNDA</text>
<text x="52.9" y="80.4">+3V3</text>
<text x="67.1" y="80.2">GNDA</text>
<text x="97" y="79.7">+3V3</text>
<text x="103.3" y="79.7">+3V3</text>
<text x="49.8" y="88.4">10M</text>
<text x="51.1" y="85.9">R40</text>
<text x="60.5" y="86.8">2.2k</text>
<text x="60.6" y="84.5">R41</text>
<text x="72.5" y="86">C20</text>
<text x="72.5" y="88.3">10nF</text>
<text x="88" y="88.6">0.1uF</text>
<text x="90.4" y="86">C21</text>
<text x="177.4" y="86.7">+3V3</text>
<text x="191.6" y="86.6">GNDA</text>
<text x="221.4" y="86">+3V3</text>
<text x="227.8" y="86">+3V3</text>
<text x="72.5" y="91.1">C23</text>
<text x="72.6" y="93.4">0.1uF</text>
<text x="87.8" y="93.6">U9</text>
<text x="92.7" y="93.6">GNDD</text>
<text x="174.3" y="94.8">10M</text>
<text x="175.5" y="92.2">R42</text>
<text x="185" y="93.2">2.2k</text>
<text x="185" y="90.9">R44</text>
<text x="196.9" y="92.3">C24</text>
<text x="197" y="94.7">10nF</text>
<text x="212.5" y="94.9">0.1uF</text>
<text x="214.9" y="92.4">C25</text>
<text x="35.6" y="99.2">J21</text>
<text x="49.8" y="98.6">10M</text>
<text x="51.1" y="96.1">R45</text>
<text x="60.5" y="98.6">2.2k</text>
<text x="60.6" y="97.3">R43</text>
<text x="72.5" y="96.2">C27</text>
<text x="72.5" y="98.5">10nF</text>
<text x="85.6" y="99.9">REFP</text>
<text x="88.4" y="96.2">ADS122c4</text>
<text x="112.8" y="99.9">A0</text>
<text x="124.9" y="96.2">+3V3</text>
<text x="196.9" y="97.4">C28</text>
<text x="197" y="99.7">0.1uF</text>
<text x="211.7" y="100">U10</text>
<text x="217.1" y="100">GNDD</text>
<text x="55.1" y="107.6">+3V3</text>
<text x="55.8" y="102.5">GNDA</text>
<text x="67.1" y="106.9">GNDA</text>
<text x="67.4" y="104.4">GNDA</text>
<text x="85.6" y="105">AIN1</text>
<text x="85.6" y="102.5">AIN0</text>
<text x="101" y="102.3" transform="rotate(-90 101 102.3)">DVDD</text>
<text x="103.5" y="102.3" transform="rotate(-90 103.5 102.3)">AVDD</text>
<text x="111.3" y="105">SDA</text>
<text x="111.5" y="102.5">SCL</text>
<text x="112.8" y="107.6">A1</text>
<text x="160" y="105.6">J22</text>
<text x="174.3" y="104.9">10M</text>
<text x="175.5" y="102.4">R47</text>
<text x="185" y="104.9">2.2k</text>
<text x="185" y="103.7">R46</text>
<text x="196.9" y="102.5">C29</text>
<text x="197" y="104.8">10nF</text>
<text x="210.1" y="106.3">REFP</text>
<text x="212.9" y="102.5">ADS122c4</text>
<text x="237.3" y="106.3">A0</text>
<text x="51.1" y="112.6">R48</text>
<text x="60.5" y="113.5">2.2k</text>
<text x="60.6" y="111.2">R49</text>
<text x="72.5" y="112.7">C30</text>
<text x="85.6" y="112.6">AIN3</text>
<text x="85.6" y="110.1">AIN2</text>
<text x="110.1" y="112.6">DRDY</text>
<text x="119.8" y="111.4">+3V3</text>
<text x="125.8" y="111.6">GNDD</text>
<text x="179.5" y="114">+3V3</text>
<text x="180.3" y="108.9">GNDA</text>
<text x="191.6" y="113.3">GNDA</text>
<text x="191.8" y="110.7">GNDA</text>
<text x="210.1" y="111.4">AIN1</text>
<text x="210.1" y="108.8">AIN0</text>
<text x="225.4" y="108.6" transform="rotate(-90 225.4 108.6)">DVDD</text>
<text x="228" y="108.6" transform="rotate(-90 228 108.6)">AVDD</text>
<text x="235.8" y="111.4">SDA</text>
<text x="236" y="108.8">SCL</text>
<text x="237.3" y="113.9">A1</text>
<text x="251.9" y="112.7">+3V3</text>
<text x="252.8" y="109">GNDD</text>
<text x="33.7" y="114.6" transform="rotate(-90 33.7 114.6)">Conn_01x04_Male</text>
<text x="49.8" y="115.1">10M</text>
<text x="72.5" y="117.7">C31</text>
<text x="72.5" y="115">10nF</text>
<text x="85.6" y="115.2">REFN</text>
<text x="101" y="116.6" transform="rotate(-90 101 116.6)">DGND</text>
<text x="103.5" y="116.6" transform="rotate(-90 103.5 116.6)">AVSS</text>
<text x="109.2" y="115.2">RESET</text>
<text x="175.5" y="118.9">R50</text>
<text x="185" y="119.8">2.2k</text>
<text x="185" y="117.5">R52</text>
<text x="196.9" y="119">C32</text>
<text x="210.1" y="119">AIN3</text>
<text x="210.1" y="116.5">AIN2</text>
<text x="234.5" y="119">DRDY</text>
<text x="244.3" y="117.8">+3V3</text>
<text x="49.8" y="125.3">10M</text>
<text x="51.1" y="122.7">R53</text>
<text x="60.5" y="125.3">2.2k</text>
<text x="60.6" y="124">R51</text>
<text x="72.5" y="122.8">C33</text>
<text x="72.5" y="125.1">10nF</text>
<text x="72.6" y="120.1">0.1uF</text>
<text x="93.9" y="124.1">GNDD</text>
<text x="101.5" y="124.1">GNDA</text>
<text x="158.2" y="120.9" transform="rotate(-90 158.2 120.9)">Conn_01x04_Male</text>
<text x="174.3" y="121.5">10M</text>
<text x="196.9" y="124.1">C34</text>
<text x="197" y="121.3">10nF</text>
<text x="210.1" y="121.5">REFN</text>
<text x="225.4" y="122.9" transform="rotate(-90 225.4 122.9)">DGND</text>
<text x="228" y="122.9" transform="rotate(-90 228 122.9)">AVSS</text>
<text x="233.6" y="121.5">RESET</text>
<text x="52.1" y="131.1">GNDA</text>
<text x="67.4" y="131.1">GNDA</text>
<text x="174.3" y="131.6">10M</text>
<text x="175.5" y="129.1">R55</text>
<text x="185" y="131.6">2.2k</text>
<text x="185" y="130.3">R54</text>
<text x="196.9" y="129.2">C35</text>
<text x="197" y="131.5">10nF</text>
<text x="197" y="126.4">0.1uF</text>
<text x="218.4" y="130.5">GNDD</text>
<text x="226" y="130.5">GNDA</text>
<text x="176.6" y="137.4">GNDA</text>
<text x="191.8" y="137.4">GNDA</text>
<text x="52.9" y="138.8">+3V3</text>
<text x="60.6" y="142.9">R57</text>
<text x="67.1" y="138.7">GNDA</text>
<text x="97" y="138.1">+3V3</text>
<text x="103.3" y="138.1">+3V3</text>
<text x="49.8" y="146.9">10M</text>
<text x="51.1" y="144.3">R56</text>
<text x="60.5" y="145.2">2.2k</text>
<text x="72.5" y="149.5">C39</text>
<text x="72.5" y="144.4">C36</text>
<text x="72.5" y="146.7">10nF</text>
<text x="88" y="147">0.1uF</text>
<text x="90.4" y="144.4">C37</text>
<text x="51.1" y="154.5">R59</text>
<text x="60.6" y="155.7">R58</text>
<text x="72.5" y="154.6">C40</text>
<text x="72.6" y="151.8">0.1uF</text>
<text x="87.3" y="152.1">U11</text>
<text x="88.4" y="154.6">ADS122c4</text>
<text x="92.7" y="152.1">GNDD</text>
<text x="35.6" y="157.6">J23</text>
<text x="49.8" y="157">10M</text>
<text x="55.8" y="161">GNDA</text>
<text x="60.5" y="157">2.2k</text>
<text x="72.5" y="156.9">10nF</text>
<text x="85.6" y="160.9">AIN0</text>
<text x="85.6" y="158.4">REFP</text>
<text x="101" y="160.7" transform="rotate(-90 101 160.7)">DVDD</text>
<text x="103.5" y="160.7" transform="rotate(-90 103.5 160.7)">AVDD</text>
<text x="111.5" y="160.9">SCL</text>
<text x="112.8" y="158.4">A0</text>
<text x="55.1" y="166">+3V3</text>
<text x="67.1" y="165.3">GNDA</text>
<text x="67.4" y="162.8">GNDA</text>
<text x="85.6" y="163.4">AIN1</text>
<text x="111.3" y="163.4">SDA</text>
<text x="112.8" y="166">A1</text>
<text x="33.7" y="173" transform="rotate(-90 33.7 173)">Conn_01x04_Male</text>
<text x="49.8" y="173.5">10M</text>
<text x="51.1" y="171">R60</text>
<text x="60.5" y="171.9">2.2k</text>
<text x="60.6" y="169.6">R61</text>
<text x="72.5" y="171.1">C41</text>
<text x="72.5" y="173.4">10nF</text>
<text x="85.6" y="171.1">AIN3</text>
<text x="85.6" y="168.5">AIN2</text>
<text x="85.6" y="173.6">REFN</text>
<text x="109.2" y="173.6">RESET</text>
<text x="110.1" y="171.1">DRDY</text>
<text x="119.8" y="169.8">+3V3</text>
<text x="125.8" y="170">GNDD</text>
<text x="72.5" y="176.2">C42</text>
<text x="72.6" y="178.5">0.1uF</text>
<text x="101" y="175" transform="rotate(-90 101 175)">DGND</text>
<text x="103.5" y="175" transform="rotate(-90 103.5 175)">AVSS</text>
<text x="49.8" y="183.7">10M</text>
<text x="51.1" y="181.1">R63</text>
<text x="60.5" y="183.7">2.2k</text>
<text x="60.6" y="182.4">R62</text>
<text x="72.5" y="181.2">C43</text>
<text x="72.5" y="183.6">10nF</text>
<text x="93.9" y="182.5">GNDD</text>
<text x="101.5" y="182.5">GNDA</text>
<text x="52.1" y="189.5">GNDA</text>
<text x="67.4" y="189.5">GNDA</text>
</g>
<g font-size="1.8" fill="#0000c2">
<text x="133.3" y="46.2">i2c address:</text>
<text x="259.1" y="43.7">i2c address:</text>
<text x="259.1" y="45.7">100 0011</text>
<text x="133.3" y="48.3">100 0000</text>
<text x="133.3" y="103.3">i2c address:</text>
<text x="133.3" y="105.4">100 0001</text>
<text x="262.9" y="107.2">i2c address:</text>
<text x="262.9" y="109.2">100 0100</text>
<text x="134.6" y="160.5">i2c address:</text>
<text x="134.6" y="162.6">100 0010</text>
</g>
</svg>
